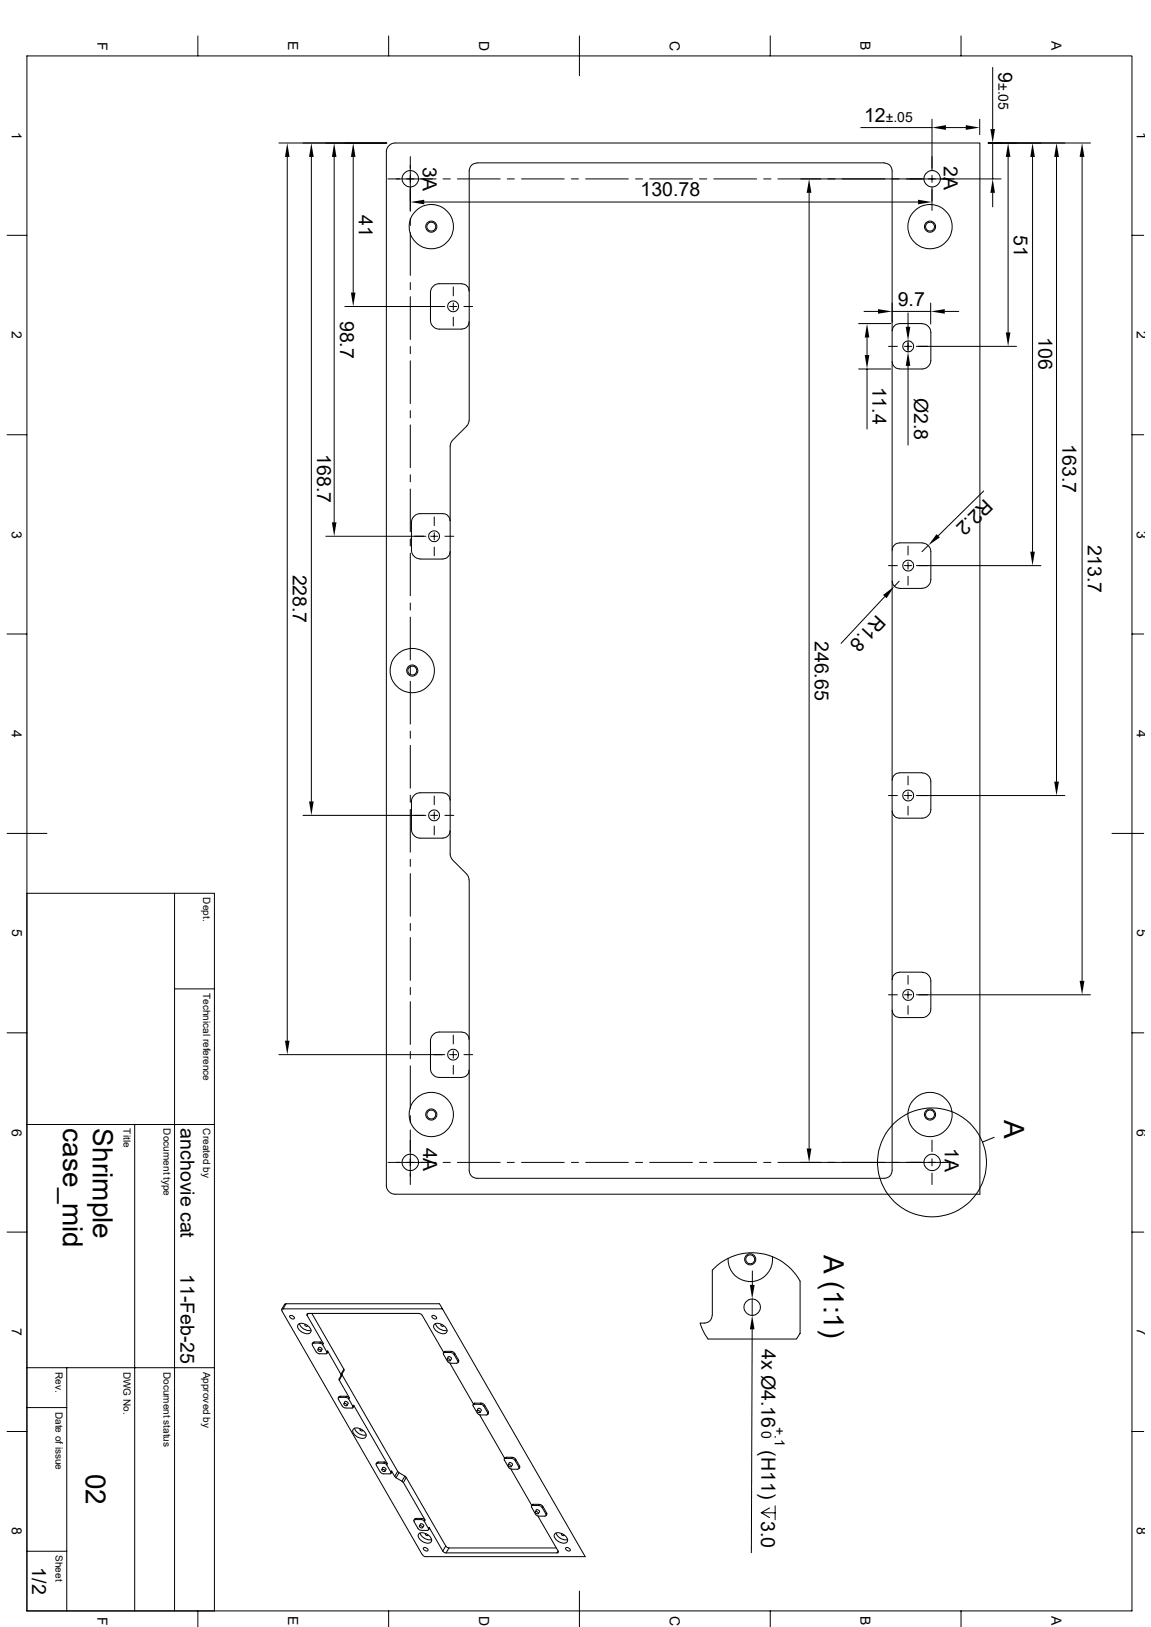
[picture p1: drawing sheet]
<svg xmlns="http://www.w3.org/2000/svg" width="297mm" height="420mm" viewBox="0 0 297 420" stroke-linecap="round" stroke-linejoin="round" font-family="sans-serif">
<g fill="none" stroke="#000" stroke-width=".26">
<path d="M6.9 14.4h285.2v401.4h-285.2zM51.1 9.3v5.1M100.3 9.3v5.1M149.5 9.3v10.3M198.8 9.3v5.1M248 9.3v5.1M256.2 17.4v15.9M72 36.9h27.8M100.4 37.6l.7-.5 .8-.2h151v271.4h-151a2.32 2.32 0 0 1-2.2-2.3v-266.8l.2-.9zM222.1 32.9h18.4M240.5 30.8v13.2M244.1 32.9h5.1"/>
<path d="M252.8 30.8v4M256.2 36.9v9.3M281.4 36.9h-26.4M74.1 40.5v228.1M80.3 40.5v166.4M86.2 40.5v94.3M91.1 40.5v35M100.1 46.2h12.4M105.9 56.4v1.8M105.9 40.4v14.1M109.5 52.2h127.4M114.3 46.2h1.9"/>
<path d="M118 46.2h11.1M130.9 46.2h1.8M134.6 46.2h11M147.4 46.2h1.9M151.1 46.2h11M164 46.2h1.8M167.6 46.2h11.1M180.5 46.2h1.9M184.2 46.2h11M197.1 46.2h1.8M200.7 46.2h57.6M208.8 49.8v246.7"/>
<path d="M240.5 48.3v6M240.5 45.3v1.8M256.2 49.8v3.6M260.1 40.5v45.3M266.4 40.5v101.9M272.6 40.5v161.3M279.2 40.5v212.7M1.8 60.7h5.1M89 79.1h25.8M105.9 60.1v11M105.9 72.9v1.9M105.9 76.6v11"/>
<path d="M116 79.1h1.9M117 74.1v2.3M117 78.2v1.8M119.2 73.2h-5.9a2.32 2.32 0 0 0-2.2 2.3v7.2a2.32 2.32 0 0 0 2.2 2.3h5.9M119.2 73.3a1.88 1.88 0 0 1 1.8 1.8M119.7 79.1h2.3M240.2 78.2v5.5M292.1 60.7h3M105.9 89.5v1.8M105.9 93.1v11.1M117 81.9v2.3M121 83.1a1.88 1.88 0 0 1-1.8 1.8"/>
<path d="M221.6 83.5h8.3M221.6 95.3h8.3M223 80.4h3.6M223.7 87.1v4.6M223.7 95.3v15.4M229.3 89.4h2.3M230.2 80.4h10M230.3 85.4a1.88 1.88 0 0 1 1.8-1.8l5.9-.1a2.4 2.4 0 0 1 2.2 2.3v7.2a2.32 2.32 0 0 1-2.2 2.2h-5.9a1.96 1.96 0 0 1-1.8-1.8M233.4 89.4h1.8M234.3 80.8v5.9M234.3 88v2.8M234.3 92.2v22.7"/>
<path d="M236.5 89.4h25.8M243.8 80.4h3.6M1.8 112.2h5.1M105.9 106v1.9M105.9 109.7v11M116.8 113.7l-.5 .7-.1 .7v105.4l.1 .7 .5 .7M121 108.5l-.3 1.2-3.9 4M121.1 108.5v-64.4a2.02 2.02 0 0 1 2-2l105.1-.1a2.1 2.1 0 0 1 2 2.1v258a2.02 2.02 0 0 1-2 2.1h-105.1a2.02 2.02 0 0 1-2-2.1v-75M292.1 112.2h3M84.1 138.4h25.8M105.9 122.6v1.8M105.9 126.2v11"/>
<path d="M105.9 139.1v1.8M111.1 138.4h1.8M112.1 133.4v2.3M112.1 137.5v1.9M114.8 138.4h2.3M116.1 134.4a1.88 1.88 0 0 0-1.8-1.8h-5.9a2.32 2.32 0 0 0-2.2 2.2v7.2a2.32 2.32 0 0 0 2.2 2.3M253.8 126.7l-11.7 11.6M105.9 142.8v11M105.9 155.7v1.8M105.9 159.3v11M108.4 144.3h5.9M112.1 141.2v2.3"/>
<path d="M116.1 142.5a1.88 1.88 0 0 1-1.8 1.8M228.3 154l-11.3 12.1M229.3 146h2.3M232 150l-1.2 1.4M232.1 140.2a1.88 1.88 0 0 0-1.8 1.8M232.1 140.1h5.9M233.4 146h1.8M234.3 141v2.3M234.3 145.1v1.8M234.3 148.8v2.2M236.5 146h32.1M238 140.2a2.32 2.32 0 0 1 2.2 2.2v7.2a2.4 2.4 0 0 1-2.2 2.3l-5.9-.1a1.88 1.88 0 0 1-1.8-1.8"/>
<path d="M239.5 140.8l-1.6 1.6M1.8 163.7h5.1M105.9 172.2v1.8M105.9 175.9v11M292.1 163.7h3M105.9 188.7v1.9M105.9 192.4v11.1M232.1 199.5a1.88 1.88 0 0 0-1.8 1.8M232.1 199.5h5.9M238 199.5a2.32 2.32 0 0 1 2.2 2.3v7.2a2.32 2.32 0 0 1-2.2 2.2h-5.9a1.88 1.88 0 0 1-1.8-1.8M1.8 215.1h10.3M78.2 210.5h31.7"/>
<path d="M105.9 205.3v1.8M105.9 209v11M111.1 210.5h1.8M112.1 205.5v2.2M112.1 209.6v1.8M112.1 213.2v2.3M114.3 204.6h-5.9a2.32 2.32 0 0 0-2.2 2.3v7.2a2.32 2.32 0 0 0 2.2 2.3h5.9M114.3 204.7a1.88 1.88 0 0 1 1.8 1.8M114.8 210.5h2.3M116.1 214.5a1.88 1.88 0 0 1-1.8 1.8M229.3 205.4h2.3M233.4 205.4h1.8"/>
<path d="M234.3 200.3v2.3M234.3 204.4v1.8M234.3 208.1v2.3M236.5 205.4h38.3M286.9 215.1h8.2M6.9 230.6h48.4v185.2M45 230.6v185.2M105.9 221.8v1.8M105.9 225.5v11M105.9 238.4v1.8M116.8 222l3.9 4 .3 1.1M45 255.3h10.3"/>
<path d="M105.9 242v11.1M105.9 254.9v1.9M105.9 258.6v11M229.3 256.8h2.3M232.1 251a1.88 1.88 0 0 0-1.8 1.8M232.1 251h5.9M233.4 256.8h1.8M234.3 251.8v2.2M234.3 255.9v1.8M234.3 259.6v2.2M236.5 256.8h44.9M238 251a2.32 2.32 0 0 1 2.2 2.2v7.2a2.32 2.32 0 0 1-2.2 2.3h-5.9"/>
<path d="M1.8 266.6h5.1M72 272.2h42.8M105.9 271.4v1.9M105.9 275.1v11.1M116 272.2h1.9M117 267.2v2.3M117 271.3v1.9M117 275v2.3M119.7 272.2h2.3M121 268.3a1.88 1.88 0 0 0-1.8-1.9h-5.9a2.32 2.32 0 0 0-2.2 2.2v7.3a2.32 2.32 0 0 0 2.2 2.2h5.9a1.96 1.96 0 0 0 1.8-1.8M230.3 260.8a1.88 1.88 0 0 0 1.8 1.8M292.1 266.6h3"/>
<path d="M6.9 290.3h48.4M34.8 290.3v125.5M105.9 288v1.8M105.9 291.7v14.1M240.5 294.3v3M240.5 299.1v1.8M256.5 293.6l-3 1.2M1.8 318.1h5.1M100.1 300.1h12.4M114.3 300.1h1.9M118 300.1h11.1M130.9 300.1h1.8"/>
<path d="M134.6 300.1h11M147.4 300.1h1.9M151.1 300.1h11M164 300.1h1.8M167.6 300.1h11.1M180.5 300.1h1.9M184.2 300.1h11M197.1 300.1h1.8M240.5 302.8v3M246.2 300.1h-45.5M292.1 318.1h3M72.7 338.4l36.3 62.9"/>
<path d="M73.1 337.9l-.4 .1 .1 .4M73.4 336.7l-.7 1.3M73.8 336.5l-.7 1.4M73.8 336.5h39.6l.8 1.4h-41.1M73.8 336.5l-.3 .2M74.8 339.7a.8 .8 0 0 1 1.1 .7 .8 .8 0 0 1-1.1-.7zM79.2 339.6l4.2 7.2M79.5 339l-.3 .6M79.5 339.1l-.3 .1v.4M79.5 339h28.7M80.5 339l8.2 14.4M108.1 339.1l.5 .1 .4 .4 5.5 9.5"/>
<path d="M111.5 339.7a.8 .8 0 0 1 1.1 .7 .8 .8 0 0 1-1.1-.7zM114.2 337.9l36.8 63.9h-41.3l-.7-.5M183.8 327.9a14.1 14.1 0 0 1 22.7 2.8v13.5l-1 1.5h-22.8l-1.2-2-.8-2.2a2.36 2.36 0 0 0 3.1-2zM194.1 335.3v4.3M194.1 328.1v3.6M199.3 324.4a5.7 5.7 0 0 1-5.5 6.4 5.7 5.7 0 0 1-5.9-6M6.9 353.1h48.4M17.2 353.1v62.7M77 341.8a2.42 2.42 0 0 1 3.3 1.9 1.45 1.45 0 0 1-2.3 .2 1.43 1.43 0 0 1-1-2.1zM77.3 341.7a2.63 2.63 0 0 0 3 1.7M78.8 341.9a.3 .3 0 0 0 .1 .4 .3 .3 0 0 0 .4-.1M80.6 347.3l1.1 1.8 .5 .3 2 .1 .2-.3-.1-.2"/>
<path d="M80.7 346.6l-.1 .3M80.9 346.8l-.3 .1v.4M81.1 346.4h1.6M81.1 346.4l-.2 .3h1.6M81.1 346.5l-.3 .1M82 348.4a.45 .45 0 0 1 .6-.1 .45 .45 0 0 1 .1 .6l-.5-.2zM82.3 347.9a.58 .58 0 0 1 .8 .4l-.3 .5M82.3 347.9l-.3 .5M82.5 346.7l.7 .4M82.7 346.4l-.2 .3M82.7 346.4l.7 .4M83.4 346.8l-.1 .3 1.1 1.9 .1-.3"/>
<path d="M84.5 348.7v.3M84.5 348.7l3.5 6.1M84.6 349l-.2 .3M87.5 356.3l2.7 4.5-.2 .3 1.1 2M88 354.8v.3M88 355.1l-.5 .8v.4M88.3 354.7v.3M88.3 355l-.8 1.3M88.3 355l14.3 24.8M88.7 353.4l.1 .4-.8 1.3M88.7 353.4l-.7 1.4M112.1 341.8a2.42 2.42 0 0 1 3.3 1.9 1.45 1.45 0 0 1-2.3 .2 1.43 1.43 0 0 1-1-2.1z"/>
<path d="M112.4 341.7a2.63 2.63 0 0 0 3 1.7M113.9 341.9a.3 .3 0 0 0 .1 .4 .3 .3 0 0 0 .4-.1M114.6 349l-.2 .2M114.7 349.2l-.3 .3 1.1 2M114.9 348.9l-.3 .1M114.9 348.8h1.6l-.3 .3h-1.5zM115.4 350.8a.45 .45 0 0 1 .5 0 .45 .45 0 0 1 .2 .5l-.5-.1zM115.4 350.8l.3-.5a.58 .58 0 0 1 .8 .4l-.3 .5M115.5 351.5l.7 .4M116.1 351.9l6.1 10.6M116.2 351.9h1.7M116.3 349.2l.5 .1 .4 .4"/>
<path d="M116.5 348.9l.5 .1 .3 .4M117.2 349.7l1 1.7M117.3 349.4l1 1.7M117.3 349.4l-.1 .3M118.2 351.4v.3l-.3 .2M118.3 351.1l.1 .3M118.3 351.1l-.1 .3M118.4 351.5l-.2 .2M194.1 343.2l-.2 57.6M1.8 369.5h5.1M6.9 363.3h10.3M87.5 360.6l-.2 .2"/>
<path d="M87.6 360.7l-.3 .1v.4l1.4 2.1 2.2 .2 .2-.2v-.2M87.6 360.7h1.6M87.8 360.4l-.3 .2M87.8 360.4h1.6M87.8 360.4l-.2 .3M88.7 362.4a.45 .45 0 0 1 .6-.1 .45 .45 0 0 1 .2 .6l-.6-.1zM89.2 360.7l.8 .4M89.4 360.4l-.2 .3M89.4 360.4l.7 .4M89.8 362.3a.58 .58 0 0 0-.8-.4l-.3 .4M89.8 362.3l-.3 .5M91.1 363.1l.2-.3 8.6 15"/>
<path d="M91.2 362.8l.1 .2-.2 .3M91.3 368.8a2.42 2.42 0 0 1 3.2 1.9 1.45 1.45 0 0 1-2.3 .2 1.43 1.43 0 0 1-.9-2.1zM91.5 368.7a2.63 2.63 0 0 0 3 1.7M93 368.9a.3 .3 0 0 0 .1 .4 .3 .3 0 0 0 .5-.1M97.2 377.6l-.1 .3M97.4 377.7l-.4 .3 1.1 1.9M97.4 377.7h1.6M97.6 377.4l-.3 .2M98.1 379.9l.7 .5h1.9l.2-.2-.1-.2M98.5 379.3a.45 .45 0 0 1 .6 0 .45 .45 0 0 1 .1 .6l-.5-.2zM98.8 378.8l-.3 .5M98.8 378.9a.58 .58 0 0 1 .8 .4l-.3 .5"/>
<path d="M99 377.7l.7 .4M99.2 377.4l.7 .4M99.2 377.4h-1.6l-.2 .3M99.2 377.4l-.2 .3M99.9 377.8l-.1 .3 1.1 1.9 .1-.3M101 379.7l.1 .3-.2 .3M101 379.7l.9 1.4M102.6 379.8l-.7 1.3M102.6 379.8l.4 .4M122.3 362.5l-.3 .3 1.5 2.3 2.1 .2 .3-.3-.1-.3M122.3 362.5h1.7M122.5 362.2l-.4 .4"/>
<path d="M122.5 362.2h1.6M122.5 362.2l-.2 .3M123.1 364.2a.45 .45 0 0 1 .5-.1 .45 .45 0 0 1 .2 .6l-.5-.2zM123.8 365.3l6.4 11.1M124 362.5l.5 .1 .3 .4M124.1 362.2l.5 .1 .4 .4M124.1 362.2l-.1 .3M124.2 364.1l-.3 .5M124.2 364.1a.58 .58 0 0 0-.8-.5l-.3 .5M125.1 362.7l.9 1.7-.1 .3-1-1.7zM126 364.4v.3M126.1 364.8l-.2 .3"/>
<path d="M130.3 376.3l-.2 .3M130.4 376.5l-.3 .3 1.1 2M130.6 376.2l-.3 .1M130.6 376.2h1.6l-.2 .3h-1.6zM131.1 378.2a.45 .45 0 0 1 .6-.1 .45 .45 0 0 1 .1 .6l-.5-.2zM131.3 378.8l.7 .4M131.4 377.7a.58 .58 0 0 1 .8 .4l-.2 .5M131.4 377.6l-.3 .5M131.8 379.2l5.4 9.4M132 379.3h1.6M132 376.5l.5 .1 .4 .4M132.2 376.2l.5 .1 .4 .4"/>
<path d="M132.9 377l1 1.7M133.1 376.7l1 1.7M133.1 376.7l-.2 .3M133.9 378.7v.4l-.3 .1M134.1 378.4v.4M134.1 378.4l-.2 .3M134.1 378.8l-.2 .3M292.1 369.5h3M101.9 381.1l.3 .4M102.2 381.5l1.5 .9M103 380.2l1.5 .8M103 380.2l-.8 1.3"/>
<path d="M103.7 382.4l.4 .3M104.5 381l.3 .4M104.5 381l-.8 1.4M104.8 381.4l10.2 17.7M104.8 381.4l-.7 1.3 5.6 9.7M107.1 392.3l-.3 .3 1 1.9 .4 .4 .5 .1M107.3 392l-.5 .4M108.2 395.9a2.42 2.42 0 0 1 3.2 1.8 1.45 1.45 0 0 1-2.3 .3 1.43 1.43 0 0 1-.9-2.1zM108.2 393.9a.45 .45 0 0 1 .6 0 .45 .45 0 0 1 .1 .5l-.5-.1zM108.4 395.7a2.63 2.63 0 0 0 3 1.7M108.5 393.4a.58 .58 0 0 1 .8 .5l-.2 .5M108.5 393.4l-.3 .5"/>
<path d="M108.7 395.1h1.6M108.8 392.3l.7 .4M108.9 392l.7 .4M108.9 392h-1.6l-.2 .3h1.7M108.9 392l-.1 .3M109.3 399.6a.8 .8 0 0 1 1.1 .7 .8 .8 0 0 1-1.1-.7zM109.5 392.7l1.1 1.9 .1-.3 3.6 6.1M109.7 392.4l-.2 .3M109.9 395.9a.3 .3 0 0 0 .1 .4 .3 .3 0 0 0 .4-.1M110.5 394.6v.4h-.2M110.7 394.3l-.1 .6M115 399.1l.4 .3 .5 .1"/>
<path d="M115 399.1l-.7 1.3M137.2 389l1.4 2.2 2.1 .2 .2-.2v-.3M137.3 388.5l-.2 .2M137.4 388.6l-.2 .1v.3M137.6 388.3l-.3 .2M137.6 388.3h1.5l-.1 .3h-1.6M137.6 388.3l-.2 .3M138.1 390.3a.45 .45 0 0 1 .5-.1 .45 .45 0 0 1 .2 .6l-.5-.1zM138.1 390.3l.3-.5a.58 .58 0 0 1 .8 .4l-.3 .5M138.8 391.4l5.2 9M139 388.7l.5 .1 .4 .4M139.2 388.4l.5 .1 .4 .4"/>
<path d="M139.9 389.2l1 1.7M140.1 388.9l1 1.7M140.1 388.9l-.2 .3M141.1 390.6v.3M141.1 390.6l-.2 .3M141.1 390.9l-.2 .3M143.3 395.9a2.42 2.42 0 0 1 3.2 1.8 1.45 1.45 0 0 1-2.3 .3 1.43 1.43 0 0 1-.9-2.1zM143.5 395.7a2.63 2.63 0 0 0 3 1.7M143.6 399.6h-27.7l-.8 1.3M145 395.9a.3 .3 0 0 0 .1 .4 .3 .3 0 0 0 .4-.1M146 399.6a.8 .8 0 0 1 1.2 .7 .8 .8 0 0 1-1.2-.7zM196.4 390.5l2.2 1.3"/>
<path d="M198.6 389.3l-2.2 1.2h3.6M200 388.7v3.6M6.9 400.4h10.3M51.1 415.8v4.1M100.3 415.8v4.1M114.3 400.4l.3 .3 .5 .2M144 400.4l.1 .3-.3 .2M144 400.4l-.3 .5h-28.6M149.5 410.7v9.2M198.8 415.8v4.1M248 415.8v4.1"/>
<circle cx="105.9" cy="46.2" r="2.11"/>
<circle cx="111.3" cy="58.5" r="5.7"/>
<circle cx="111.3" cy="58.5" r="1.43"/>
<circle cx="111.3" cy="58.5" r="1.15"/>
<circle cx="240" cy="58.5" r="1.43"/>
<circle cx="240" cy="58.5" r="5.7"/>
<circle cx="240" cy="58.5" r="1.15"/>
<circle cx="240.5" cy="46.2" r="2.11"/>
<circle cx="116.9" cy="79.1" r="1.41"/>
<circle cx="234.4" cy="89.4" r="1.41"/>
<circle cx="112" cy="138.4" r="1.41"/>
<circle cx="234.4" cy="146" r="1.41"/>
<circle cx="106.4" cy="173.1" r="1.43"/>
<circle cx="106.4" cy="173.1" r="5.7"/>
<circle cx="106.4" cy="173.1" r="1.15"/>
<circle cx="112" cy="210.5" r="1.41"/>
<circle cx="234.4" cy="205.3" r="1.41"/>
<circle cx="234.4" cy="256.8" r="1.41"/>
<circle cx="116.9" cy="272.2" r="1.41"/>
<circle cx="111.3" cy="287.7" r="1.43"/>
<circle cx="111.3" cy="287.7" r="5.7"/>
<circle cx="111.3" cy="287.7" r="1.15"/>
<circle cx="240" cy="287.7" r="5.7"/>
<circle cx="240" cy="287.7" r="1.43"/>
<circle cx="240" cy="287.7" r="1.15"/>
<circle cx="105.9" cy="300.1" r="2.11"/>
<circle cx="240.5" cy="300.1" r="14"/>
<circle cx="240.5" cy="300.1" r="2.11"/>
<circle cx="193.6" cy="325.1" r="1.43"/>
<circle cx="193.6" cy="325.1" r="1.15"/>
<circle cx="194.1" cy="337.4" r="2.11"/>
</g>
<g fill="#000">
<path d="M240.5 32.9l3.6-.6v1.2zM249.2 32.3l3.6 .6-3.6 .6zM255.6 33.3h1.2l-.6 3.6zM74.1 36.9l.6 3.6h-1.2zM80.3 36.9l.6 3.6h-1.1zM86.2 36.9l.6 3.6h-1.2zM91.1 36.9l.6 3.6h-1.1zM105.9 52.2l3.6-.6v1.1zM208.8 46.2l.6 3.6h-1.2zM236.9 51.6l3.6 .6-3.6 .5zM256.2 46.2l.6 3.6h-1.2zM260.1 36.9l.6 3.6h-1.2z"/>
<path d="M266.4 36.9l.6 3.6h-1.1zM272.6 36.9l.7 3.6h-1.3zM279.2 36.9l.6 3.6h-1.2zM90.6 75.5h1.1l-.6 3.6zM226.6 79.8l3.6 .6-3.6 .6zM240.2 80.4l3.6-.6v1.2zM223.7 83.5l.6 3.6h-1.2zM223.1 91.7h1.2l-.6 3.5zM233.7 84.4h1.2l-.6 3.6zM234.3 90.8l.6 3.6h-1.2zM259.5 85.8h1.2l-.6 3.6zM85.6 134.8h1.2l-.6 3.6z"/>
<path d="M241.7 137.9l.8 .8-3 2.1zM227.9 153.6l2.9-2.2-2 3zM265.9 142.4h1.1l-.6 3.6zM79.8 206.9h1.1l-.6 3.6zM272 201.8h1.3l-.7 3.6zM278.6 253.2h1.2l-.6 3.6zM73.5 268.6h1.2l-.6 3.6zM208.2 296.5h1.2l-.6 3.6zM193.5 331.7h1.2l-.6 3.6zM194.1 339.6l.6 3.6h-1.2z"/>
</g>
<g font-size="7.2">
<text x="16.2" y="291.3" transform="rotate(90 16.2 291.3)">case_mid</text>
<text x="23.9" y="291.3" transform="rotate(90 23.9 291.3)">Shrimple</text>
<text x="259.1" y="289.1" transform="rotate(90 259.1 289.1)">A</text>
<text x="212.6" y="323.9" transform="rotate(90 212.6 323.9)">A (1:1)</text>
<text x="22.1" y="380.5" transform="rotate(90 22.1 380.5)">02</text>
</g>
<g font-size="5">
<text x="257.7" y="18.6" transform="rotate(90 257.7 18.6)">9</text>
<text x="223" y="31.5">12</text>
<text x="109.1" y="43.1" transform="rotate(90 109.1 43.1)">3A</text>
<text x="243.5" y="42.8" transform="rotate(90 243.5 42.8)">2A</text>
<text x="165.3" y="50.6">130.78</text>
<text x="92.6" y="55.6" transform="rotate(90 92.6 55.6)">41</text>
<text x="261.6" y="60.7" transform="rotate(90 261.6 60.7)">51</text>
<text x="87.8" y="82.8" transform="rotate(90 87.8 82.8)">98.7</text>
<text x="231.7" y="78.9">9.7</text>
<text x="268" y="87.1" transform="rotate(90 268 87.1)">106</text>
<text x="225.2" y="99.8" transform="rotate(90 225.2 99.8)">11.4</text>
<text x="235.9" y="102.7" transform="rotate(90 235.9 102.7)">Ø2.8</text>
<text x="81.8" y="117.3" transform="rotate(90 81.8 117.3)">168.7</text>
<text x="274.1" y="114.7" transform="rotate(90 274.1 114.7)">163.7</text>
<text x="254.1" y="128.5" transform="rotate(135 254.1 128.5)">R2.2</text>
<text x="280.7" y="140.6" transform="rotate(90 280.7 140.6)">213.7</text>
<text x="75.6" y="148.3" transform="rotate(90 75.6 148.3)">228.7</text>
<text x="226.2" y="158.4" transform="rotate(133 226.2 158.4)">R1.8</text>
<text x="210.3" y="165.4" transform="rotate(90 210.3 165.4)">246.65</text>
<text x="46.6" y="291.3" transform="rotate(90 46.6 291.3)">anchovie cat</text>
<text x="109.2" y="296.2" transform="rotate(90 109.2 296.2)">4A</text>
<text x="243.8" y="296.3" transform="rotate(90 243.8 296.3)">1A</text>
<text x="46.6" y="328.8" transform="rotate(90 46.6 328.8)">11-Feb-25</text>
<text x="196.6" y="348.1" transform="rotate(90 196.6 348.1)">4x Ø4.16</text>
<text x="196.5" y="374.4" transform="rotate(90 196.5 374.4)">(H11)</text>
<text x="196.4" y="392.6" transform="rotate(90 196.4 392.6)">3.0</text>
<text x="8.3" y="404.6" transform="rotate(90 8.3 404.6)">1/2</text>
</g>
<g font-size="3.6">
<text x="25.1" y="10.8" transform="rotate(90 25.1 10.8)">F</text>
<text x="74.4" y="10.7" transform="rotate(90 74.4 10.7)">E</text>
<text x="123.6" y="10.5" transform="rotate(90 123.6 10.5)">D</text>
<text x="172.8" y="10.5" transform="rotate(90 172.8 10.5)">C</text>
<text x="222.1" y="10.7" transform="rotate(90 222.1 10.7)">B</text>
<text x="271.3" y="10.7" transform="rotate(90 271.3 10.7)">A</text>
<text x="257.7" y="21.4" transform="rotate(90 257.7 21.4)">±.05</text>
<text x="3.1" y="34" transform="rotate(90 3.1 34)">1</text>
<text x="228.6" y="31.5">±.05</text>
<text x="293.4" y="34" transform="rotate(90 293.4 34)">1</text>
<text x="3.1" y="85.5" transform="rotate(90 3.1 85.5)">2</text>
<text x="293.4" y="85.5" transform="rotate(90 293.4 85.5)">2</text>
<text x="3.1" y="136.9" transform="rotate(90 3.1 136.9)">3</text>
<text x="293.4" y="136.9" transform="rotate(90 293.4 136.9)">3</text>
<text x="3.1" y="188.4" transform="rotate(90 3.1 188.4)">4</text>
<text x="293.4" y="188.4" transform="rotate(90 293.4 188.4)">4</text>
<text x="3.1" y="239.9" transform="rotate(90 3.1 239.9)">5</text>
<text x="293.4" y="239.9" transform="rotate(90 293.4 239.9)">5</text>
<text x="3.1" y="291.3" transform="rotate(90 3.1 291.3)">6</text>
<text x="293.4" y="291.3" transform="rotate(90 293.4 291.3)">6</text>
<text x="3.1" y="342.8" transform="rotate(90 3.1 342.8)">7</text>
<text x="293.4" y="342.8" transform="rotate(90 293.4 342.8)">7</text>
<text x="196.5" y="369.5" transform="rotate(90 196.5 369.5)">0</text>
<text x="200" y="368.4" transform="rotate(90 200 368.4)">+.1</text>
<text x="3.1" y="394.3" transform="rotate(90 3.1 394.3)">8</text>
<text x="293.4" y="394.3" transform="rotate(90 293.4 394.3)">8</text>
<text x="25.1" y="417.3" transform="rotate(90 25.1 417.3)">F</text>
<text x="74.4" y="417.2" transform="rotate(90 74.4 417.2)">E</text>
<text x="123.6" y="417.1" transform="rotate(90 123.6 417.1)">D</text>
<text x="172.8" y="417.1" transform="rotate(90 172.8 417.1)">C</text>
<text x="222.1" y="417.2" transform="rotate(90 222.1 417.2)">B</text>
<text x="271.3" y="417.2" transform="rotate(90 271.3 417.2)">A</text>
</g>
<g font-size="2.6">
<text x="52.5" y="231.6" transform="rotate(90 52.5 231.6)">Dept.</text>
<text x="52.5" y="256.3" transform="rotate(90 52.5 256.3)">Technical reference</text>
<text x="31.9" y="291.3" transform="rotate(90 31.9 291.3)">Title</text>
<text x="42.2" y="291.3" transform="rotate(90 42.2 291.3)">Document type</text>
<text x="52.5" y="291.3" transform="rotate(90 52.5 291.3)">Created by</text>
<text x="14.4" y="354.1" transform="rotate(90 14.4 354.1)">Rev.</text>
<text x="31.9" y="354.1" transform="rotate(90 31.9 354.1)">DWG No.</text>
<text x="42.2" y="354.1" transform="rotate(90 42.2 354.1)">Document status</text>
<text x="52.5" y="354.1" transform="rotate(90 52.5 354.1)">Approved by</text>
<text x="14.4" y="364.4" transform="rotate(90 14.4 364.4)">Date of issue</text>
<text x="14.4" y="401.4" transform="rotate(90 14.4 401.4)">Sheet</text>
</g>
</svg>
